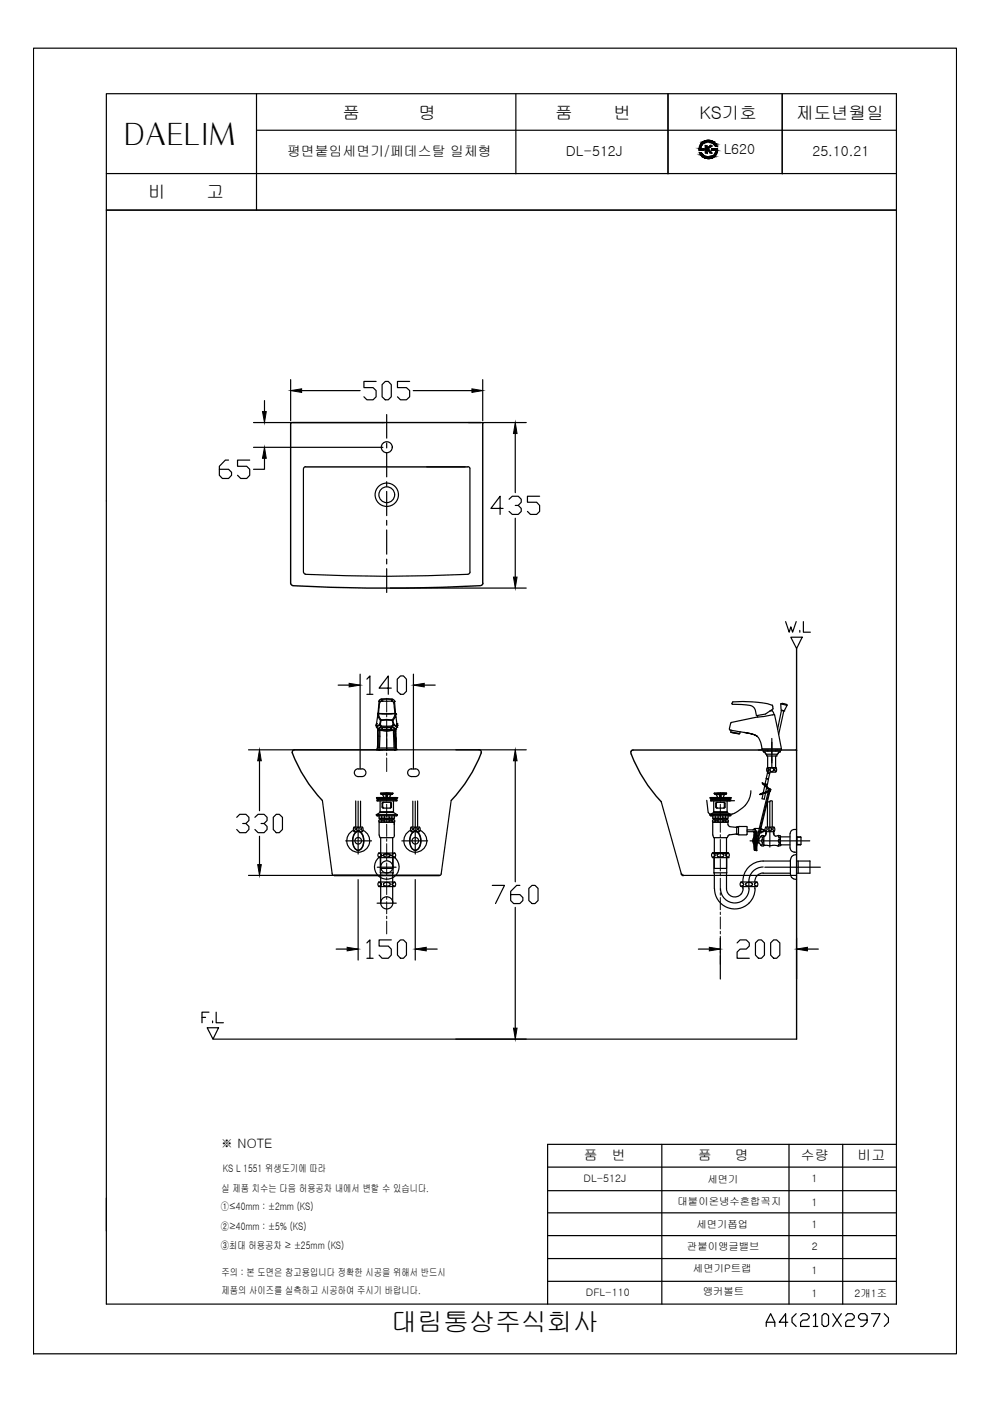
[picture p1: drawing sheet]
<svg xmlns="http://www.w3.org/2000/svg" width="210mm" height="297mm" viewBox="0 0 210 297" stroke-linecap="round" stroke-linejoin="round" font-family="sans-serif">
<!-- layer: YA -->
<g fill="none" stroke="#000" stroke-width=".25">
<path d="M7.1 10.2h195.7v276.8h-195.7zM22.5 19.9h167.6v256.6h-167.6zM54.4 19.9v24.6M109.4 19.9v16.9M141.6 19.9v16.9M165.8 19.9v16.9M22.5 36.8h167.6M54.4 27.6h135.7M148.4 32.4h.3a1.64 1.64 0 0 0 1.7 .9 1.64 1.64 0 0 0 1.4-1.5h-.9v-.2h1.1a1.9 1.9 0 0 1-1.4 2 1.9 1.9 0 0 1-2.2-1.2zM148.9 30.2a2 2 0 0 1 3.1 .8h-.3a1.63 1.63 0 0 0-1.8-.9 1.63 1.63 0 0 0-1.3 1.5h.6v.2h-1l.2-1zM149.5 30.9h.4v.6l.6-.5h.5l-.9 .6 .8 .8h-.4l-.4-.6-.2 .1v.5h-.4zM22.5 44.5h167.6"/>
<path d="M150.5 172.6h4.8M116.1 242.6v33.9M116.1 271.7h74"/>
</g>
<!-- layer: Dim -->
<g fill="#000" stroke="#000" stroke-width=".21">
<path d="M149.8 33.6h.9zM149.9 29.8h.6zM150.9 31.8h1.2zM55.7 87.3h.8l-.4 2.3zM56.1 94.8l.4 2.4h-.8zM61.6 82.8l2.4-.4v.8zM100.1 82.4l2.2 .4-2.2 .4zM109.2 89.6l.4 2.3h-.7zM108.9 122.4h.7l-.4 2.3zM74 144.9l2.4 .4-2.4 .3zM87.7 145.3l2.2-.4v.7zM55 159l.4 2.3h-.8z"/>
<path d="M109.2 159l.4 2.3h-.7zM54.6 183.3h.8l-.4 2.3zM73.6 200.8l2.3 .4-2.3 .4zM88 201.2l2.4-.4v.8zM108.9 218h.7l-.4 2.3zM150.4 200.8l2.3 .4-2.3 .4zM168.9 201.2l2.3-.4v.8z"/>
<path d="M148.2 31.5l.4 .1zM148.2 31.5l.4 .1z"/>
<path d="M148.3 31.1l.3 .4 .1-.4zM148.3 31.1l.3 .4h-.4zM148.2 31.5h.4zM148.2 31.5h.4z"/>
<path d="M148.4 32.4l.5 .3-.2-.3zM148.4 32.4l.5 .3h-.4z"/>
<path d="M148.5 30.7h.3zM148.5 30.7h.3z"/>
<path d="M148.5 30.7l.2 .4 .1-.4zM148.5 30.7l.2 .4h-.4zM148.3 31.1h.4zM148.3 31.1h.4z"/>
<path d="M148.5 32.7h.5zM148.5 32.7h.5z"/>
<path d="M148.5 32.7l.6 .2-.1-.2zM148.5 32.7l.6 .2h-.4z"/>
<path d="M148.7 30.5l.1 .2 .3-.2zM148.7 30.5l.1 .2h-.3z"/>
<path d="M148.7 30.4h.4zM148.7 30.4l.4 .1z"/>
<path d="M148.7 32.9l.6 .1zM148.7 32.9l.6 .1z"/>
<path d="M149.1 33.3h2.2zM149.1 33.3h2.2z"/>
<path d="M148.2 31.6h1zM148.2 31.6h1z"/>
<path d="M148.2 31.8h1zM148.2 31.8h1z"/>
<path d="M148.2 31.6l1 .1v-.1zM148.2 31.6l1 .1h-1z"/>
<path d="M148.2 31.7l1 .1zM148.2 31.7l1 .1z"/>
<path d="M148.2 31.8h1zM148.2 31.8h1z"/>
<path d="M148.8 33l.6 .2zM148.8 33l.6 .2h-.5z"/>
<path d="M148.8 30.3l.3 .1 .2-.1zM148.8 30.3l.3 .1h-.4z"/>
<path d="M148.9 33.2h.6zM148.9 33.2h.6z"/>
<path d="M148.9 33.2l.8 .1zM148.9 33.2l.8 .1z"/>
<path d="M149 30.2l.3 .1 .3-.1zM148.8 30.3l.2-.1 .3 .1z"/>
<path d="M149 30.1h.6zM149 30.1l.6 .1z"/>
<path d="M149 33.3h1zM149 33.3h1z"/>
<path d="M149.8 33.6h.6zM150 33.6h.4z"/>
<path d="M149.1 30.1h.8zM149.1 30.1h.8z"/>
<path d="M149.1 30.1h.8zM149 30.1h.6z"/>
<path d="M149.5 30.9l.4 .6v-.6zM149.5 30.9l.4 .6h-.4z"/>
<path d="M149.5 31.9l.4 .5v-.5zM149.5 31.9l.4 .5h-.4z"/>
<path d="M149.5 31.6l.8 .2-.2-.2zM149.5 31.6l.8 .2h-.8z"/>
<path d="M149.5 31.8l.4 .1 .2-.1zM149.5 31.8l.4 .1h-.4z"/>
<path d="M149.1 30h1.1zM149.1 30l.8 .1z"/>
<path d="M149.5 31.5h.7zM149.5 31.5l.6 .1z"/>
<path d="M149.1 33.3h1.2zM149.1 33.3h1.2z"/>
<path d="M150.1 31.8l.8 .6zM150.1 31.8l.8 .6h-.4z"/>
<path d="M149.9 29.8h.7zM149.7 29.8h.9z"/>
<path d="M149.7 29.8l1.2 .1zM149.5 29.9h1.4z"/>
<path d="M149.7 33.6h1.1zM149.7 33.6h1z"/>
<path d="M149.5 29.9h1.5zM149.3 29.9h1.7z"/>
<path d="M150.5 31l-.3 .5 .8-.5zM149.9 31.5l.6-.5-.3 .5z"/>
<path d="M149.3 29.9l1.9 .1zM149.2 30h2z"/>
<path d="M149.4 33.5h1.6zM149.4 33.5h1.6z"/>
<path d="M149.4 33.5h1.6zM149.4 33.5l1.4 .1z"/>
<path d="M149.2 30h2zM149.1 30h2.1z"/>
<path d="M150.2 30l1.1 .1zM150.2 30l1.1 .1z"/>
<path d="M150.5 30.1l.9 .1zM150.5 30.1l.9 .1z"/>
<path d="M149.1 33.3l1.9 .2 .3-.2zM149.1 33.3l1.9 .2h-1.6z"/>
<path d="M150.5 33.3h.8zM150.3 33.3h1z"/>
<path d="M150.6 33.3h.8zM150.5 33.3h.8z"/>
<path d="M150.7 30.2h.7zM150.7 30.2h.7z"/>
<path d="M150.8 30.2h.7zM150.8 30.2h.7z"/>
<path d="M150.8 33.2h.6zM150.6 33.3h.8z"/>
<path d="M151 30.2l.7 .2-.2-.2zM151 30.2l.7 .2h-.5z"/>
<path d="M151 33.1l.4 .1 .1-.1zM150.8 33.2l.2-.1 .4 .1z"/>
<path d="M151.2 33h.4zM151 33.1h.5z"/>
<path d="M151.2 30.4l.6 .1zM151.2 30.4l.6 .1z"/>
<path d="M151.2 33h.5zM151.2 33h.4z"/>
<path d="M151.4 30.5l.5 .2-.1-.2zM151.4 30.5l.5 .2h-.4z"/>
<path d="M151.5 30.7l.5 .3-.1-.3zM151.5 30.7l.5 .3h-.3z"/>
<path d="M151.5 32.7h.4zM151.5 32.7h.4z"/>
<path d="M151.5 32.7l.2 .3 .2-.3zM151.2 33l.3-.3 .2 .3z"/>
<path d="M151.7 32.4l.2 .3 .1-.3zM151.7 32.4l.2 .3h-.4z"/>
<path d="M151.7 32.4h.3zM151.7 32.4h.3z"/>
<path d="M150.9 31.6h1.2zM150.9 31.6h1.2z"/>
<path d="M150.9 31.6h1.2zM150.9 31.6h1.2z"/>
<path d="M150.9 31.6l1.2 .1v-.1zM150.9 31.6l1.2 .1h-1.2z"/>
<path d="M150.9 31.7l1.2 .1zM150.9 31.7l1.2 .1z"/>
<path d="M150.9 31.8h1.2zM150.9 31.8h1.2zM150.9 31.8h1.2z"/>
<path d="M151.8 31.8l.3 .1zM151.8 31.8l.3 .1z"/>
<path d="M151.8 31.9l.3 .1zM151.8 31.9l.3 .1z"/>
<path d="M151.8 32l.2 .4 .1-.4zM151.8 32l.2 .4h-.3z"/>
</g>
<!-- layer: MAIN -->
<path d="M167.7 135.1h2.4l-1.2 2.4zM43.9 217.9h2.4l-1.1 2.4z" fill="none" stroke="#000" stroke-width=".25"/>
<!-- layer: Dim -->
<g fill="none" stroke="#000" stroke-width=".25">
<path d="M48.5 97.6h-.7l-1.3 1.3v1.9l.6 .6h1.4l.6-.6v-.7l-.6-.6h-2M52.9 97.6h-2.5v1.3h1.9l.6 .6v1.3l-.6 .6h-1.3l-.6-.6M53.7 89.6h27.5M53.7 94.8h27.5M56.1 97.2v2.3h-2.4M56.1 84.9v2.4M61.6 80.5v8.7M64 82.8h12.4M79.7 80.9h-2.5v1.3h1.9l.6 .6v1.3l-.6 .7h-1.3l-.6-.7M81 81.5l.7-.6h.6l.7 .6v2.6l-.7 .7h-.6l-.7-.7zM86.9 80.9h-2.6v1.3h1.9l.7 .6v1.3l-.7 .7h-1.3l-.6-.7M87.6 82.8h12.5"/>
<path d="M99.3 89.6h12.3M102.3 80.5v8.7M109.2 91.9v12.6M106.7 107.8h-2.6l1.9-2.6v3.9M107.9 105.8l.7-.6h1.3l.6 .6v.7l-.6 .7h-.7M109.2 109.9v12.5M109.9 107.2l.6 .6v.6l-.6 .7h-1.3l-.7-.7M114.4 105.2h-2.6v1.3h2l.6 .7v1.2l-.6 .7h-1.3l-.7-.7M82.7 124.7h28.9M52.7 159h28.5M71.7 145.3h2.3M76.4 142.9v20.1"/>
<path d="M77.8 144l.6-.7v3.9M77.8 147.2h1.3M82 155v4M83 145.9h-2.6l1.9-2.6v3.9M84.2 144l.7-.7h.6l.7 .7v2.6l-.7 .6h-.6l-.7-.6zM87.7 142.9v20.1M89.9 145.3h2.4M96.6 159h15M161.6 158.8h4.1M161.8 159.3h3.6M163.6 157.4v4.3M50.2 173.3l.6-.7h1.3l.7 .7v.7l-.7 .6h-.6"/>
<path d="M52.1 174.6l.7 .6v.7l-.7 .6h-1.3l-.6-.6M54 173.3l.7-.7h1.3l.6 .7v.7l-.6 .6h-.6M55 161.3v10.6M55 177.3v6M56 174.6l.6 .6v.7l-.6 .6h-1.3l-.7-.6M57.9 173.3l.7-.7h.6l.7 .7v2.6l-.7 .6h-.6l-.7-.6zM109.2 161.3v25.7M152.7 172.5v.5M52.7 185.6h28.5M75.9 186.5v17.1M77.8 199.9l.6-.6v3.9M83 199.3h-2.6v1.3h1.9l.7 .6v1.3l-.7 .7h-1.3l-.6-.7"/>
<path d="M84.3 199.9l.6-.6h.6l.7 .6v2.6l-.7 .7h-.6l-.6-.7zM88 186.5v17.1M104.4 187.7h2.6l-1.9 3.9M109.2 192.4v25.6M110.2 187.7h-.7l-1.2 1.3v1.9l.6 .7h1.3l.7-.7v-.6l-.7-.6h-1.9M112.1 188.4l.7-.7h.6l.7 .7v2.5l-.7 .7h-.6l-.7-.7zM144.9 185.6h24M152.7 198.9v8.7M156.3 199.9l.6-.6h1.3l.7 .6v.7l-.7 .6h-1.3l-.6 .7v1.3h2.6M160.2 199.9l.6-.6h.6l.7 .6v2.6l-.7 .7h-.6l-.6-.7zM163.4 199.9l.6-.6h.7l.6 .6v2.6l-.6 .7h-.7l-.6-.7zM168.9 198.9v8.7"/>
<path d="M169.2 182.6v2.5M71.3 201.2h2.3M77.8 203.2h1.3M90.4 201.2h2.3M148.1 201.2h2.3M171.2 201.2h2.3M96.6 220.3h15M116.1 257.1h74M116.1 247.5h74M116.1 252.4h74M116.1 242.6h74M140.3 242.6v33.9"/>
<path d="M167.3 242.6v33.9M178.7 242.6v33.9M116.1 266.8h74M116.1 262h74"/>
</g>
<!-- layer: 7 -->
<g fill="none" stroke="#000" stroke-width=".25">
<path d="M79.8 153.8h.1M79.8 153.7h.1M79.8 153.7v.1M79.8 153.4h.1M79.8 154.2h.1M79.8 153.4v.3v-.3M79.8 158.9h4.4M79.8 154.2l.3 .4M80.1 157.2l-.1 1.4 .1-1.4M80.1 154.8v.3v-.3M80.1 155.5v.3v-.3M80.1 155.8v.8z"/>
<path d="M80.1 156.6v.6zM80.1 155.1v.4v-.4M80.1 154.5h.1M80.1 154.6v.2v-.2M80.1 151.4l.1 .7M80.1 154.6h.1M80.1 151.4h.1M80.1 151.3h.1M80.1 151.3v.1M80.1 151.4l-.3 2M80.1 154.6l.2 .1M80.1 154.5v.1"/>
<path d="M80.2 151.3h.1M80.2 151.3a1.76 1.76 0 0 0 .6 1.3M80.2 159h.1M80.2 152.1h.1M80.2 152.1l.5 .7 .1-.2M80.2 151.3h3.5M80.2 154.6l.9 .1M80.2 154.6v.1M80.3 154.7h.1M80.3 151.3l.8 .1 2.6-.1M80.4 154.8l-.1 3.8M80.4 154.8h.1"/>
<path d="M80.4 154.8l.1 .1M80.4 148.6h.1M80.4 148.7h.1M80.4 148.6v.1M80.4 148.7l-.2 2.6M80.5 159h.1M80.5 158.9l-.1 .2zM80.5 154.9v3.7M80.5 153.6l-.7 .5v-.3v.4M80.5 154.9h.8M80.5 153.6v.1M80.7 152.8l-.2 .8"/>
<path d="M80.7 148.3l-.3 .3M80.8 154l-.3-.3-.7 .5M80.8 154l.1 .1-.7 .5M80.8 154l-.7 .5M80.8 152.6h2.4M80.8 152.8h2.4l.1 .8-.2 .3h-2.2l-.3-.3zM80.9 154.1l1.1 .1M81 148.6h-.2a1.05 1.05 0 0 0-.4 1.3l-.2 1.4M81 148.6h.1M81 148.3h2M81 148.6h2M81 154.3v.2"/>
<path d="M81.1 154.8l.9 .2 .9-.2M81.1 154.6v-.2v.4M81.1 154.7h1.8M81.1 154.8a2.42 2.42 0 0 1 1.8 0M81.2 154.8l.4-.1 1.2 .1-.4 .2zM82 154.2h.1M82 154.2h-.8l-.2 .2M82 154v1M82.9 154.6v-.2v.4M83 154.3v.2M83 148.6h.1M83 148.6h.2a1.15 1.15 0 0 1 .4 1.3l.1 1.4"/>
<path d="M83.1 154.1l-1.1 .1h.8l.2 .2M83.1 154.1l.6 .5M83.2 152.6l.1 .2M83.2 154l.6 .5M83.2 154l-.1 .1M83.3 148.3l-1.3-.2-1.3 .2h.3l-.1 .1 .1 .2M83.3 148.3h-.3v.3M83.3 148.3l.3 .3M83.3 152.8l.2 .8M83.5 153.7l-.3 .3M83.5 153.7l.6 .5M83.5 154.9l.1 3.7"/>
<path d="M83.5 153.6l.6 .5 .1-.3-.1 .4-.2 .4M83.5 154.9h-.8M83.5 153.6v.1M83.6 151.3h.1M83.6 154.8l.1 3.8M83.6 154.7h.1M83.6 154.8h.1M83.6 154.8l-.1 .1M83.6 148.7h.1M83.6 148.6h.1M83.6 148.7l.2 2.3v.3h-.1M83.6 148.6v.1"/>
<path d="M83.7 154.7h.1M83.7 154.7h-.1M83.7 151.3a1.76 1.76 0 0 1-.5 1.3M83.7 159h.1M83.7 158.9v.2zM83.7 154.6h.1M83.7 151.3h.1M83.7 154.6l-.8 .1M83.8 152.1l-.5 .7M83.8 152.1h.1M83.8 154.5h.1M83.8 154.5l.1 .1"/>
<path d="M83.8 151.3h.1M83.8 151.3l.1 .1M83.9 151.4l-.1 .7M83.9 154.8v.3v-.3M83.9 155.5v.3v-.3M83.9 156.1v.5zM83.9 155.8v.3v-.3M83.9 155.1v.4v-.4M83.9 154.6h.1M83.9 154.6l-.3 .1M83.9 154.6v.2v-.2M83.9 151.4h.1"/>
<path d="M83.9 151.4l.2 2M83.9 158.6h-3.9l-.2 .3 4.1 .1M83.9 158.6v-1.4v1.4M83.9 158.6l.3 .4h-2.2M83.9 156.6v.6zM84.1 153.4h.1M84.1 154.2h.1M84.1 153.4l.1 .4zM84.2 153.8h.1M84.2 153.7v.1M154.7 154.6l.1 .1M154.8 154.8h.2"/>
<path d="M154.9 155.2l1.9 .3M154.9 153.3l-.3 1.3M155 154.8v.5l1.8 .2M155 154.8l1.9 .4M155.1 153.2l-.1 .1M155.2 149.2l.1-.3a23 23 0 0 1 8.4 .6M155.2 155.3h.1M155.2 155.3l1.4 .3M155.2 149.1l.1 .2M155.3 149.3a13.7 13.7 0 0 1 4.2 .4l.6 .8 .3 1.2 1.9-.3 1.6-1.1-.1-.7M156.6 155.5h.1M156.9 155.2l.9 .1"/>
<path d="M156.9 155.2l-.1 .3M157.8 155.3l1.4 .2-1.4-.2M159.2 155.5l1.3 .6zM160.6 156.1a4.4 4.4 0 0 1 1 2.9M160.6 151.7v.4M161.8 159.3v.1M161.9 159.3l.1 .1M162 159.5h.2v.2M162.3 159.7l.1 .2M162.4 159.9h2.5l-.2 .1M162.4 159.9l.1 .4h2.2v-.3M162.8 159v.3"/>
<path d="M163.2 150.8l.5-.1 .4 .8M163.8 149.5v.1M164.2 151.5l-3.9 .6-5.2 1.1M164.2 151.5v.1M164.2 151.6l.7 3M164.5 159v.3M164.9 154.6l.8 4.4M165 159.7l-.1 .2M165 159.6v.1M165.1 159.5h.2M165.1 159.5l-.1 .1M165.4 159.3v.1"/>
<path d="M165.5 159.3l-.1 .1M165.6 149.2v1.4l.6 .1 .7-1.2M165.7 150.6h.1M165.8 149.2h.1M165.8 149.2h-.2l1.3 .3M165.8 149.1l.9 .2M166.2 150.7l-.5-.1-.8 4M166.2 150.7h.1M166.2 150.7l-1.1 5.1M166.7 149.4h.1M166.7 149.4l.2 .1M75.9 163h.8"/>
<path d="M76 163a.83 .83 0 0 0-.9 .8 .83 .83 0 0 0 .8 .8h.9a.83 .83 0 0 0 .8-.8 .83 .83 0 0 0-.8-.8M82 169.7h.1M87.2 163h.8M87.3 163a.83 .83 0 0 0-.9 .8 .83 .83 0 0 0 .9 .8h.7a.83 .83 0 0 0 .9-.8 .83 .83 0 0 0-.8-.8M161.4 168.2l1.4-.4-1.4 .5M161.6 166l.6 .4M161.8 168.3l-.7 .2 .3-.3-.3 .3M161.8 166.3l1.2 1.1M161.9 166.3l-.3-.3 .2 .3M161.9 166.3h-.1M161.9 166.3l1 .9M161.9 168.2h.1"/>
<path d="M162.2 166.3l.5 .1-.7 3-.4-.1zM162.2 166.2v.1M162.3 166.6l.3 .3M162.3 166.6h.1M162.4 168l-.4 .2M162.4 168l-.5 .2M162.4 168l-.1 .1M162.5 165.1l.4 .1-.2 1.1-.5-.1zM162.5 165.1h.1M162.6 166.8v.1M162.6 166.8l.5 .4M162.7 166.3h-.1"/>
<path d="M162.7 163.9l.5 .2-.3 1.1-.4-.2zM162.7 162.8h.1M162.8 162.7a.83 .83 0 0 0 0 1M162.8 160.3v2.4h1.7v-2.4M162.8 163.7h1.7M162.8 163.7l-.1 .2 .5 .1 .1-.3M162.8 163.9v.1M162.8 162.8l.2 .4-.2 .4M162.8 163.6h-.1M162.8 167.8h.1M162.8 168l-.5 .2M162.9 167.7h.1"/>
<path d="M162.9 167.7v.1M162.9 165.2h.1M162.9 167.2l.1 .1M162.9 167.7l-2.9 12M162.9 167.4h.1M163 167.4h.1M163 167.3h.1M163 167.3h.3M163 167.4l-.2 .3h.2l.1-.3M163 167.3v.1M163 167.3l.1 .1M163.1 167.4h.2"/>
<path d="M163.1 167.7l-2.9 12M163.1 167.4l.2 .4-.1-.4M163.1 164v.1M163.2 167.8l-2.9 11.9M163.3 163a.4 .4 0 0 1 .6-.1 .4 .4 0 0 1 0 .6 .4 .4 0 0 1-.6-.2M163.3 167.7v-.3v.3M163.3 167.3v.1M163.3 163v.3M163.3 167.4h.1M164.5 162.7a.83 .83 0 0 1 0 1M164.5 162.8a.4 .4 0 0 0-.3 .4 .4 .4 0 0 0 .3 .4"/>
</g>
<!-- layer: c -->
<g fill="none" stroke="#000" stroke-width=".3">
<path d="M61.9 89.6l-.3 .2v33.8l.1 .3 .4 .2M62 89.6h40M64.8 99h34.4M102.2 89.6l.2 .2M102.3 89.8v33.9M62.1 124.2a373.3 373.3 0 0 0 39.7 0M102.4 123.6l-.1 .3-.4 .2M168.9 137.5v82.8M62.4 159l-.2 .1-.2 .4a29.3 29.3 0 0 0 6.3 10.2M101.6 159l.2 .1 .3 .4a29.3 29.3 0 0 1-6.4 10.2M133.8 159.3v.6M133.8 159.9a30.6 30.6 0 0 0 6.4 10.1"/>
<path d="M134 159.1l-.2 .2M134.2 159h28.2M134.2 159l-.2 .1M164.8 159h3.9M168.7 159l.2 .1"/>
</g>
<!-- layer: 0 -->
<g fill="none" stroke="#000" stroke-width=".25">
<path d="M64.3 99.4l.1 21.9 .4 .4M64.8 98.9l-.4 .4M81.1 89.6h.5M99.2 98.9l.4 .4M99.6 99.4v21.9l-.3 .4M64.7 121.8a352.6 352.6 0 0 0 34.6 0M62.4 159h39.1M162.5 159h2.3M45.2 220.3h123.7"/>
<circle cx="82" cy="94.8" r="1.16"/>
<circle cx="82" cy="104.9" r="2.48"/>
<circle cx="82" cy="104.9" r="1.67"/>
</g>
<!-- layer: CENTER -->
<path d="M82 87.9v5M82 93.9v1.1M82 96v5.1M82 102.1v1M82 104.2v5.1M82 110.3v1.1M82 112.4v5.1M82 118.5v1.1M82 120.6v5" fill="none" stroke="#000" stroke-width=".25"/>
<!-- layer: CL -->
<path d="M163.6 156.6v2.2M163.6 159.4v.5M163.6 160.4v2.3" fill="none" stroke="#000" stroke-width=".25"/>
<!-- layer: DWG -->
<path d="M160.8 159h4.9" fill="none" stroke="#000" stroke-width=".25"/>
<!-- layer: D -->
<path d="M163.6 161.1v.1" fill="none" stroke="#000" stroke-width=".25"/>
<!-- layer: 3 -->
<g fill="none" stroke="#000" stroke-width=".25">
<path d="M79.8 172.7h4.4M79.8 169.1h.1M79.8 169.1l4.4 .1M79.8 169.1h4.3M79.8 169.2l.2 .1M79.9 172.8v.1M80 169.8h.1M80 169.3h.1M80 172.9h.1M80 173h4M80 169.8h4M80 169.3v.1"/>
<path d="M80 169.7v.1M80 169.7h.1M80 169.4h.1M80 169.6h4M80 169.5h4M80.3 169.5v.1M80.4 174.2l.2 .1 .3-.1M80.4 173v.5M80.4 174.4v2.7M80.4 173.5h3M80.4 173.4h.5M80.4 177l.2 .5"/>
<path d="M80.5 177.6h2.9M80.6 172.3l-.8 .4h4.4M80.6 172v.3M80.6 169.8v2.5M80.6 173.5v.3h2.8M80.6 172.1h2.8M80.6 172.3h2.8M80.7 168.2h2.6l-.1 .2h-2.4zM80.7 177.6v6.5h2.6v-6.5M80.9 173.9l-.4-.1-.2 .5M80.9 173.9v.4h.6v-.4M80.9 173.9h.6"/>
<path d="M80.9 173.5h.6M80.9 173v.5M81.1 170.2h1.8v1h-1.8zM81.1 170.3v.8M81.2 171.1l.2 .2M81.4 170.1l-.2 .2M81.5 174.2l.5 .1M81.5 173v.5M81.5 173.4l.5 .1M81.9 168.5l-.9-.1 .3 .5-.2 .2M81.9 168.5h.2M81.9 168.5v.6"/>
<path d="M81.9 168.5v.5M82 173.8l-.5 .1M82 168.5l.1 .5M82 173.8l.5 .1M82.1 169h-.2v.1M82.1 169v.1M82.1 168.5l.9-.1-.3 .4v.2M82.1 168.5v.6M82.5 173v.5h.6v-.5M82.5 173.4l-.5 .1M82.5 174.2l-.5 .1M82.5 173.9h.6v.4h-.6z"/>
<path d="M82.7 170.1l.2 .2M82.7 169.1h.1M82.8 170.3v.8M82.9 171.1l-.2 .2M83.1 173.4h.5M83.1 173.9l.3-.1 .3 .1M83.1 174.2l.3 .1 .3-.1M83.2 168.2h-2.5M83.2 168.1l.1 .1M83.3 174.3h.2M83.4 174.3l-3 .1M83.4 172l-.1 .3"/>
<path d="M83.4 169.8v2.5M83.4 173.5v.3M83.4 172.3l.8 .4M83.5 174.3l.1 .1M83.6 174.4v2.7M83.6 177l-.1 .5M83.6 173.5h-.2M83.6 173v.5M83.7 173.9v.4M83.7 169.5v.1M84 169.4h.1M84 169.7h.1"/>
<path d="M84 169.8h.1M84 169.3h.1M84 172.9h.1M84 169.3v.1M84 169.7v.1M84.1 172.8v.1M84.1 169.1h.1M84.2 169.2l-.2 .1h-4M84.2 169.1v.1M150.5 172.7h4.5M150.6 169.2h4.3M150.6 169.1v.1"/>
<path d="M150.6 169.2l.1 .1M150.6 169.1h.1M150.6 169.1h4.3M150.7 172.8v.1M150.7 172.9h.1M150.7 169.3h.1M150.7 169.8h.1M150.7 173h4.1M150.7 169.8h4.1M150.7 169.3v.1M150.7 169.7v.1M150.7 169.4h.1"/>
<path d="M150.7 169.7h.1M150.7 169.6h4.1M150.7 169.5h4.1M151 169.5v.1M151.1 174.2l.2 .1 .3-.1M151.1 173.5h3.1M151.1 173v.5M151.1 174.4v2.7M151.1 173.4h.6M151.2 177l.1 .5M151.3 177.6h2.9M151.3 172l.1 .3"/>
<path d="M151.3 173.5v.3h2.8l.1-.3M151.3 172.1h2.9M151.3 172.3h2.9M151.3 169.8v2.5M151.3 172.3l-.8 .4M151.3 172.6h2.9M151.4 168.2l1.3-.1 1.4 .1M151.5 177.6v6.5h2.5M151.5 168.2h2.5v.2h-2.5zM151.6 173.9l-.4-.1-.1 .5M151.6 173.9h.6v.4h-.6zM151.7 173v.5"/>
<path d="M151.7 168.4l.9 .1M151.7 168.4l.4 .5-.2 .2M151.9 170.3v.8M151.9 171.1l.2 .2M151.9 171.3h1.6M151.9 170.1h1.6M151.9 170.1l-.1 .2v.8l.1 .2M152.1 170.1l-.2 .2M152.2 174.2l.5 .1M152.3 173v.5h-.6M152.3 173.4h1M152.6 168.5v.6"/>
<path d="M152.7 169.1l-.1-.1 .2 .1M152.7 168.5l-.1 .5M152.7 173.8l-.5 .1M152.8 168.5v.5M152.8 173.8l.5 .1M152.9 168.5v.6M153.2 168.2h.8M153.2 173v.5h.6M153.3 174.2l-.5 .1M153.3 173.9v.4h.6v-.4M153.3 173.9h.6M153.4 170.1l.2 .2"/>
<path d="M153.4 168.8l.2 .3M153.6 170.1l.1 .2v.8l-.1 .2M153.6 170.3v.8M153.6 171.1l-.2 .2M153.6 168.5l-.2 .3M153.7 168.4l-1.1 .1M153.8 168.4l-.2 .1M153.8 173v.5M153.8 173.4h.6M153.9 173.9l.4-.1 .1 .5M153.9 174.2l.2 .1 .3-.1M154 177.6v6.5"/>
<path d="M154.1 174.3l.2 .1M154.1 174.3l-2.9 .1M154.2 172l-.1 .3M154.2 169.8v2.5M154.2 172.3l.8 .4M154.3 174.4v.5M154.4 174.8l.3 .4M154.4 173v.5h-.2M154.5 169.5v.1M154.7 175.3h1.6M154.8 172.9h.1M154.8 169.3h.1"/>
<path d="M154.8 169.7h.1M154.8 169.4h.1M154.8 169.8h.1M154.8 169.3v.1M154.8 169.7v.1M154.8 172.8v.1M154.9 169.1h.1M154.9 169.2l-.1 .1h-4.1M154.9 169.1v.1M156.2 175.4h.4M156.2 175.4v1.5h.4M156.3 175.4l.3-.1v1.7"/>
<path d="M156.3 176.9h.3M156.3 176.9l-1.6 .1-.3 .1-.2 .4M156.6 175.3l1.7-.1 .1 .2v1.5h-1.8M158.4 176.3h1.7M158.4 176h1.7M159.7 176.3l.4 .3M160 175.9h.2M160 176.3v.1M160 176.4h.1M160.1 175.7h1.2l.4 .2M160.1 175.7l-.4 .2M160.1 175.9v.4"/>
<path d="M160.2 176.3l-.1 .1M161.3 176.3h.7M161.4 176.4h-.1M161.4 175.9a.25 .25 0 0 0-.2 .2 .25 .25 0 0 0 .1 .3M161.4 176.3v.1M161.7 176.3l-.4 .3h-1.2M162 175.9v.4zM162 175.9l-.7 .1M83.2 184h.1"/>
</g>
<!-- layer: OUT-LINE -->
<path d="M70.9 185.6h22.3M144.5 185.3l.4 .3" fill="none" stroke="#000" stroke-width=".38"/>
<!-- layer: LINE -->
<path d="M68.4 169.7l2 15.6M95.7 169.7l-2.2 15.6M140.2 170l4.3 15.3M149.8 169.7l.4 2.5 .3 .4M151.6 169.8h4.1M158 170.8l-2.3 1.6M159.2 167.6l-.3 1.7-.9 1.4" fill="none" stroke="#000" stroke-width=".25"/>
<!-- layer:   -->
<path d="M70.4 185.3l.2 .2 .3 .1M93.5 185.3l-.1 .3h-.2" fill="none" stroke="#000" stroke-width=".25"/>
<!-- layer: 002 -->
<path d="M90.5 99h8.1" fill="none" stroke="#000" stroke-width=".25"/>
<!-- layer: 6 -->
<g fill="none" stroke="#000" stroke-width=".25">
<path d="M73.3 178.3h5.5M75 176a2.43 2.43 0 0 0-1 3.8 2.43 2.43 0 0 0 3.9 0 2.43 2.43 0 0 0-1-3.8M75 175.5l.3 .3-.3 .4M75.1 175.4a.83 .83 0 0 0 0 .9M75.1 175.4h1.7M75.1 176.3h.4M75.3 176.6a.89 .89 0 0 1 1-.2 .89 .89 0 0 1 .6 .8 2.54 2.54 0 0 1-.8 3 1.38 1.38 0 0 1-1.3-1.5l.1-1.2zM75.3 176.5a1 1 0 0 1 1.1-.2 1 1 0 0 1 .6 .9 2.71 2.71 0 0 1-.7 3 1.29 1.29 0 0 1-1.5-1.4 2.89 2.89 0 0 1 .5-2.3zM75.4 169.8v5.6M75.9 169.9v11.2M76.4 176.3h.4M76.4 169.9v5.5"/>
<path d="M76.8 175.4a.83 .83 0 0 1 0 .9M76.9 175.5l-.3 .3 .3 .4M85.2 178.3h5.5M87.1 176a2.43 2.43 0 0 0-1 3.8 2.43 2.43 0 0 0 3.9 0 2.43 2.43 0 0 0-1-3.8M87.2 175.5l.2 .3-.3 .4M87.4 176.6a.89 .89 0 0 1 1-.2 .89 .89 0 0 1 .6 .8 2.47 2.47 0 0 1-.7 3 1.32 1.32 0 0 1-1.4-1.5l.1-1.2zM87.5 176.5a1 1 0 0 1 1-.2 1 1 0 0 1 .6 .9 2.71 2.71 0 0 1-.7 3 1.29 1.29 0 0 1-1.5-1.4 2.89 2.89 0 0 1 .6-2.3zM87.5 169.9v5.5M88 169.9v11.2M88.5 176.3h.4M88.5 169.8v5.6M88.9 175.4h-1.7a.83 .83 0 0 0 0 .9h.4"/>
<path d="M88.9 175.4a.83 .83 0 0 1 0 .9M89 175.5l-.3 .3 .3 .4M155.7 172.4l-.4 .2M159 178.3h12.7M159.8 177.6l-.2 .7 .2 .7M160 176.3l-.2 2 .2 1.9M160 176.3l.1 4M160.1 176.2l-.2 .1v3.9M160.1 176.4h.2M160.1 177.4h.2M160.1 179.1h.2M160.1 176.2v4.1"/>
<path d="M160.1 179.7h.2M160.1 179.4h.2M160.1 179.5h.2M160.1 179.6h.2M160.1 179.8h.2M160.1 179.9h.2M160.1 179.3h.2M160.1 178.8h.2M160.1 178.9h.2M160.1 179h.2M160.1 179.2h.2M160.1 178.3h.2"/>
<path d="M160.1 178.4h.2M160.1 178.5h.2M160.1 178.6h.2M160.1 178.7h.2M160.1 177.9h.2M160.1 178.2h.2M160.1 178.1h.2M160.1 178h.2M160.1 177.8h.2M160.1 177.7h.2M160.1 177.6h.2M160.1 177.5h.2"/>
<path d="M160.1 177.3h.2M160.1 177.2h.2M160.1 177.1h.2M160.1 177h.2M160.1 176.9h.2M160.1 176.7h.2M160.1 176.6h.2M160.1 176.8h.2M160.1 176.5h.2M160.1 176.2h.2M160.1 176.3h.2M160.3 176.2h.2v4.2l-.2-.1"/>
<path d="M160.3 176.2v4.1M160.5 177.9h.4M160.9 177.9v.8h-.4M160.9 177.8v.1M160.9 178.7h.1M160.9 178.7l.4 .5M161.3 179.2a.4 .4 0 0 0 .7 0l.1 .1M161.5 179.3l.2-.4 .2 .4M161.6 177.9a.4 .4 0 0 1 .3 .4 .4 .4 0 0 1-.3 .3zM161.9 177.2l-.2 .4-.2-.4M162 177.3h.1M162 177.4h.1"/>
<path d="M162 177.3v2M162 179.2h.1M162 177.2a.96 .96 0 0 0-1.1 .6M162.2 179.3h-.2M162.3 179.2l.5 .1M162.3 175.5l.3 .3-.3 .4M162.4 176.9l-.4 .4M162.4 176.7v.1M162.4 176.3h1.7v.7M162.4 176.3v.7M162.5 176.3v.4M162.7 169.9v5.5"/>
<path d="M162.7 169.9l.3 .1 .3-.1M163.2 169.9v9.7M163.2 169.9l.3-.1 .3 .1-.1 5.5M163.8 179.2l-1.1 .1M164 176.3v.4M164.1 176.7v.1M164.1 175.4h-1.7a.83 .83 0 0 0 0 .9M164.1 176.9l.1 .3 .3 .1M164.1 175.4a.83 .83 0 0 1 0 .9M164.2 175.5l-.3 .3 .3 .4M164.4 177.3l.7-.2 .4 .2v2v-.2M165.1 177.1l.1 .5 .2-.4"/>
<path d="M165.1 177.9a.35 .35 0 0 1 .3 .4 .35 .35 0 0 1-.3 .3zM165.4 179.3l-.2-.4-.1 .5M165.5 179.1h.1M165.5 177.4h2M165.5 179.1h2M165.5 179.2l-.4 .2-1.3-.2M167.5 176.8v3M167.5 179.8a.87 .87 0 0 0 .9 .9M168.9 175.9a1.02 1.02 0 0 0-1.4 .8M169 177.4v1.7M169.8 177.5l-.9-.1 .9 .1v1.5l-.9 .1 .9-.1M159.9 180.2h.1"/>
<path d="M160 180.3h.3M160.1 180.2h.2M160.1 180.3h.2M160.1 180h.2M160.1 180.1h.2M168.4 180.7h.5"/>
<circle cx="75.9" cy="175.8" r=".38"/>
<circle cx="76" cy="178.3" r=".7"/>
<circle cx="88.1" cy="178.3" r=".7"/>
<circle cx="88.1" cy="175.8" r=".38"/>
<circle cx="163.3" cy="175.8" r=".38"/>
</g>
<!-- layer: 4 -->
<g fill="none" stroke="#000" stroke-width=".25">
<path d="M80 191.5h4M80 183.9h4M80.3 187.1h.1M80.3 180.9h.1M80.3 187h3.4l.2 .7-.2 .3h-3.4l-.2-.5zM80.3 180.9h3.3M80.3 181.8h3.3M80.3 180.8l-.2 .5 .2 .5M80.4 181.8a2.6 2.6 0 0 0-.3 3.8 2.6 2.6 0 0 0 3.8 0 2.6 2.6 0 0 0-.2-3.8M80.4 181.8a2.6 2.6 0 0 1 3.3 0M80.4 187.1l.2 .1M80.4 180.9l.2 .1"/>
<path d="M80.4 187.9h-.1M80.4 181.7h-.1M80.6 181.8v3.3h2.7M80.6 187.8l-.2 .1M80.6 181.6l-.2 .1M80.7 187.2l.1 .2M80.7 181a.33 .33 0 0 1 .2 .3 .33 .33 0 0 1-.2 .3M80.7 185.1v.1M80.7 185.2v6.3M80.7 191.3a1.29 1.29 0 0 0 1.7 1.3 1.29 1.29 0 0 0 .5-2.1 1.29 1.29 0 0 0-2.1 .5l-.1 .4M80.8 187.3l.1 .3-.2 .2M81.3 187.6l.2 .2"/>
<path d="M81.3 181.5l.2 .1M81.4 187.3v.3M81.4 181.2v.2M81.5 187.2l-.2 .1M81.5 181l-.2 .2M81.5 187.8l.8 .1M81.5 181.1l.5-.2 .5 .2M81.5 181.6l.2 .1M81.7 181.7h.6M82 187h.1M82.3 187.1l-.8 .1M82.3 187.1l.4 .2"/>
<path d="M82.5 181.6l-.2 .1M82.5 181l.2 .2M82.7 181.2v.2M82.7 181.5l-.2 .1M82.7 187.3v.3l-.4 .3M83.2 187.3v.3M83.2 181.1v.4M83.2 187.6l.4 .3M83.2 181.5l.5 .2M83.3 185.2v6.3M83.3 185v.2M83.3 181.8v3.3"/>
<path d="M83.6 187.1l-.4 .3M83.6 180.9l-.4 .3M83.6 187.9h.2M83.6 181.8h.1M83.7 180.8l.2 .5-.2 .5M83.7 180.9h-.1M83.8 187.1h-.2M151 180.9h.2M151.1 180.9h.3h-.3M151.1 180.8l-.2 .5 .2 .5h3.3M151.2 180.9l.4 .3M151.4 181.8v3.3h2.7"/>
<path d="M151.4 185l.1 .2M151.4 180.9h1.3h-1.3M151.5 185.2v3.2M151.5 188.4a4.3 4.3 0 0 0 4.3 4.3 4.3 4.3 0 0 0 4.3-4.3M151.6 181.5l-.6 .2M151.6 181.1v.4M152.2 181a.37 .37 0 0 0-.1 .4 .37 .37 0 0 0 .4 .3M152.5 181h.5M152.5 181.7h.5M152.5 181l-.2 .1M152.8 188.4a3 3 0 0 0 3 3 3 3 0 0 0 3-3M153.1 181l.2 .1"/>
<path d="M153.3 181l.2 .3-.2 .3M153.3 181.6l-.2 .1M153.9 181.1v.4M154 181.5l.1 .1M154 185.2v1.8a2.66 2.66 0 0 0 .8 2.9 1.72 1.72 0 0 0 2 0 1.72 1.72 0 0 0 .7-1.9M154 180.9h-1.3h1.3M154.1 185.1l-.1 .1M154.1 185l-.1 .1M154.1 181.8v3.3M154.1 181.6l.4 .1M154.1 181l-.1 .2M154.3 180.9l-.2 .1"/>
<path d="M154.4 181.8h.1M154.4 180.9h-.4h.4M154.4 180.8l.2 .5-.2 .5M154.5 180.9h-.1M157.1 187.1h.1M157.1 187l-.2 .5 .2 .5h3.3l.3-.3-.2-.7h-3.4M157.2 187.1l.2 .1M157.2 187.9h-.1M157.4 188v.1M157.4 187.8l-.2 .1M157.5 187.2l.1 .2M157.6 187.3l.1 .3-.2 .2"/>
<path d="M158.1 187.6l.2 .2M158.1 187.3v.3M158.3 187.2l-.2 .1M158.3 187.8l.8 .1M158.8 187h.1M158.8 187v1.4M159.1 187.1l-.8 .1M159.1 187.1l.4 .2M159.5 187.3v.3l-.4 .3M160 187.3a.38 .38 0 0 0 .4 .6M160 188v.4M160.4 187.1l-.4 .3"/>
<path d="M160.4 187.9h.2M160.6 187.1h-.2M161.8 185.1h5.8M161.8 182.6h5.8M161.8 182.6a4.3 4.3 0 0 0-4.3 4.4M161.8 183.8a3 3 0 0 0-3 3.1M161.8 185.1a1.76 1.76 0 0 0-1.7 1.9M162.2 183.9h11.7M167.6 185.2l.1 .6 .5 .5M167.9 181.6l-.3 .9v2.7M168.2 186.3l.7 .1M168.2 181.3l-.3 .3"/>
<path d="M168.9 181.2l-.7 .1M168.9 182.6h2.8v2.5h-2.8"/>
<circle cx="82" cy="183.8" r="1.29"/>
</g>
<!-- layer: CEN -->
<g fill="none" stroke="#000" stroke-width=".21">
<path d="M82 148.1v2.9M82 151.5v.5M82 152.5v2.5M82 155.5v.6M82 156.6v2.5M82 159.7v.5M82 160.7v2.9M82 170.5v2.7M82 173.8v.5M82 174.8v2.5M82 177.9v.5M82 178.9v2.6"/>
<path d="M152.7 170.5v1.9M152.7 172.9v.5M152.7 173.9v2.6M152.7 177v.5M152.7 178v2.6M82 182v.5M82 183v2.6M82 186.1v.5M82 187.1v2.6M82 190.2v.5M82 191.2v2.5M82 194.2v.6"/>
<path d="M82 195.3v2.7M152.7 181.1v.5M152.7 182.1v2.6M152.7 185.2v.5M152.7 186.2v2.6M152.7 189.3v.5M152.7 190.3v2.6M152.7 193.4v.5M152.7 194.4v2.5M152.7 197.5v.5M152.7 198.5v2.6M152.7 201.6v.5"/>
<path d="M152.7 202.6v1.8"/>
</g>
<!-- layer: ORTHO$4 -->
<path d="M82 158.5h.1" fill="none" stroke="#000" stroke-width=".25"/>
<!-- layer: ORTHO$3 -->
<path d="M82 158.5h.1" fill="none" stroke="#000" stroke-width=".25"/>
<text font-size="6.4" x="26.3" y="30.7">DAELIM</text>
<text font-size="6.2" x="161.2" y="282.6">A4(210X297)</text>
<text font-size="5.5" x="83" y="282.3">대림통상주식회사</text>
<g font-size="5.3">
<text x="165.5" y="135.1">W.L</text>
<text x="41.6" y="218">F.L</text>
</g>
<g font-size="3.7">
<text x="72.6" y="25.2">품</text>
<text x="88.7" y="25.2">명</text>
<text x="117.7" y="25.2">품</text>
<text x="130.1" y="25.2">번</text>
<text x="148.3" y="25.2">KS기호</text>
<text x="168.8" y="25.2">제도년월일</text>
<text x="31.4" y="42">비</text>
<text x="43.8" y="42">고</text>
</g>
<g font-size="2.9">
<text x="60.9" y="33.1">평면붙임세면기/페데스탈 일체형</text>
<text x="120" y="33.1">DL-512J</text>
<text x="153.4" y="32.7">L620</text>
<text x="172.2" y="33.1">25.10.21</text>
<text x="123.8" y="245.9">품</text>
<text x="129.7" y="245.9">번</text>
<text x="148" y="245.9">품</text>
<text x="155.8" y="245.9">명</text>
<text x="169.8" y="245.9">수량</text>
<text x="181.8" y="245.9">비고</text>
</g>
<text font-size="2.8" x="46.7" y="243.3">※ NOTE</text>
<g font-size="2.2">
<text x="47.2" y="248.5">KS L 1551 위생도기에 따라</text>
<text x="123.7" y="250.5">DL-512J</text>
<text x="150" y="250.8">세면기</text>
<text x="172.1" y="250.7">1</text>
<text x="46.8" y="256.6">①≤40mm : ±2mm (KS)</text>
<text x="47" y="252.7">실 제품 치수는 다음 허용공차 내에서 변할 수 있습니다.</text>
<text x="143.7" y="255.4">대붙이온냉수혼합꼭지</text>
<text x="172.1" y="255.7">1</text>
<text x="46.8" y="260.8">②≥40mm : ±5% (KS)</text>
<text x="147.6" y="260.4">세면기폽업</text>
<text x="172.1" y="260.4">1</text>
<text x="46.8" y="264.8">③최대 허용공차 ≥ ±25mm (KS)</text>
<text x="145.7" y="265.1">관붙이앵글밸브</text>
<text x="146.9" y="269.7">세면기P트랩</text>
<text x="172.1" y="265">2</text>
<text x="47" y="270.6">주의 : 본 도면은 참고용입니다 정확한 시공을 위해서 반드시</text>
<text x="47" y="274.4">제품의 사이즈를 실측하고 시공하여 주시기 바랍니다.</text>
<text x="124.2" y="274.8">DFL-110</text>
<text x="149" y="274.5">앵커볼트</text>
<text x="172.1" y="270.1">1</text>
<text x="172.1" y="275">1</text>
<text x="181.2" y="275">2개1조</text>
</g>
</svg>
